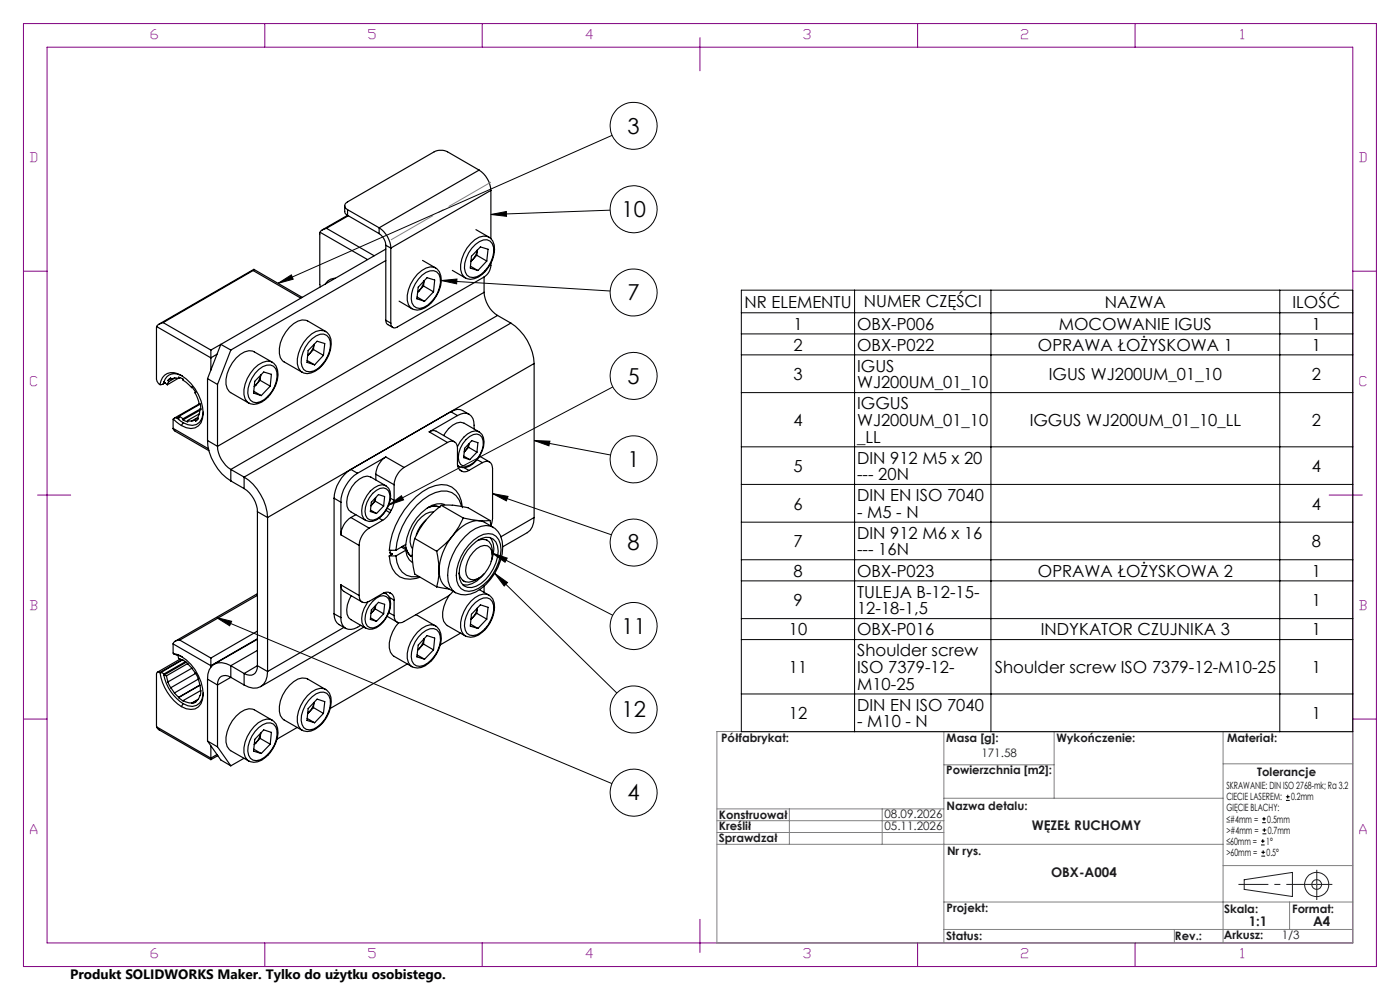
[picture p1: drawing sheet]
<svg xmlns="http://www.w3.org/2000/svg" width="297mm" height="210mm" viewBox="0 0 297 210" stroke-linecap="round" stroke-linejoin="round" font-family="sans-serif">
<g fill="none" stroke="#000" stroke-width=".25">
<path d="M101.6 36.1a5.6 5.6 0 0 1 2.5 4.3M101.6 36.1l-6.7-3.9a3.3 3.3 0 0 0-2.8 0l-18.4 10.6a.87 .87 0 0 0-.6 .8 .87 .87 0 0 0 .6 .9M101.6 36.1l-21.2 12.2M53.7 57.4l-19.1 11M53.7 57.4l10.1 5.8M53.8 57.1l-20.1 11.7M53.9 57.2l-.2 .2M53.9 57.1l10.2 6M67.9 49.3v11.5M67.9 49.3l10.1 5.8M69.3 48.4l-.4 .2a1.05 1.05 0 0 0-1 .7M69.3 48.4l10.1 5.8"/>
<path d="M71.1 59a2.35 2.35 0 0 0-2.1 1.2M73.1 43.6v1.3a.87 .87 0 0 0 .6 .8M73.7 45.7l-5.4 3.1M73.7 44.5l6.7 3.8M73.7 45.7l6.7 3.9M73.7 44.5v1.2M73.9 45.8l-4.6 2.6M80.4 49.6a3.2 3.2 0 0 1 1.4 2.4M80.4 48.3a5.4 5.4 0 0 1 2.5 4.3M80.4 48.3v1.3M81.8 52l1.1 .6M81.8 52v15.9"/>
<path d="M81.8 55.3l-32.8 19M81.8 52.8l-35 20.3M82.9 52.6v15.9M89.5 58.4a2.65 2.65 0 0 1 3.1-.7 3 3 0 0 1 .6 3.3 6 6 0 0 1-4.2 4.4 1.83 1.83 0 0 1-1.8-2 6.7 6.7 0 0 1 2.3-5zM89.6 55.2l2.8 1.6M92.4 56.9a2.6 2.6 0 0 1 1.2 2.6 7.1 7.1 0 0 1-4.3 6.1l-.8 .2-1-.3M92.5 56.9a2.66 2.66 0 0 0-3 .5 7.6 7.6 0 0 0-3.1 6.3l.2 .9 .8 .9-2.7-1.6M96 57.4l2.7 1.5M99.8 56.5l1.6 .9M100.2 55.2l-.3 .2M100.2 55.2l-.3 .3M100.9 51.8a2.51 2.51 0 0 1 3.1-.7 3 3 0 0 1 .6 3.4 5.9 5.9 0 0 1-4.2 4.4 1.78 1.78 0 0 1-1.9-2 6.9 6.9 0 0 1 2.4-5.1z"/>
<path d="M101 48.7l2.7 1.6M101.1 54.1l2.2 1.3M101.1 54.1l-.9 1.1M101.2 53a4.1 4.1 0 0 1-1 2.2M101.3 53l-.2 1.1M102.7 58.8l-18.4 10.5a.86 .86 0 0 1-1 .1 .86 .86 0 0 1-.4-.9M102.7 58.8v3.2M103.3 55.4l.2-2.5-1.6-.5-1.9 2-.2 2.5 1.6 .5M103.3 55.4l-1.9 2M103.8 50.4a2.52 2.52 0 0 1 1.1 2.6 6.9 6.9 0 0 1-4.3 6.1l-.8 .2-1-.4M103.8 50.3a2.72 2.72 0 0 0-3 .5 7.8 7.8 0 0 0-3.1 6.4l.3 .9 .7 .9M104.1 55.8a3.2 3.2 0 0 1-1.4 3"/>
<path d="M104.1 40.4l-21.2 12.2M104.1 40.4v10.2M33.2 69.3v11.2l.3 .7 .4 .4M33.2 69.3l11.5 6.6M34.6 68.4l-.4 .2a1.22 1.22 0 0 0-1 .7M34.6 68.4l10.1 5.9M38.7 79.8a2.48 2.48 0 0 0-3.9 1.2M44.7 74.3v1.6M44.7 75.9v2.6M46 75.1l-1.3 .8M46.8 73.1l2.2 1.2M46.8 73.1l-2.8 7.2"/>
<path d="M46.8 73.1l-2.1 1.2M49 74.3l-2.9 7.3M54.9 78.4a2.65 2.65 0 0 1 3.1-.7 3 3 0 0 1 .6 3.3 6 6 0 0 1-4.2 4.4 1.88 1.88 0 0 1-1.8-2 6.9 6.9 0 0 1 2.3-5zM57.7 76.8l-3.8-2.2a2.61 2.61 0 0 0-2.9 .6 7.8 7.8 0 0 0-3.1 6.3l.3 .9 .4 .7 4.2 2.4a2.7 2.7 0 0 1-1-2.9 7.7 7.7 0 0 1 3.9-5.7l.9-.3 1.2 .3M57.8 76.9a2.6 2.6 0 0 1 1.2 2.6 7 7 0 0 1-4.4 6.1l-.8 .2-1-.3M65.2 76.5l1.5 .9M65.5 75.2l-.2 .2M65.5 75.2l-.2 .3M66.2 71.9a2.51 2.51 0 0 1 3.1-.8 3 3 0 0 1 .6 3.4 5.9 5.9 0 0 1-4.2 4.4 1.78 1.78 0 0 1-1.8-2 6.9 6.9 0 0 1 2.3-5zM66.5 74.1l.1-1a4.1 4.1 0 0 1-1.1 2.1M66.5 74.1l2.1 1.3M66.5 74.1l-1 1.1"/>
<path d="M68.6 75.4l.3-2.5-1.6-.5-1.9 2-.3 2.5 1.6 .5M68.6 75.4l-1.9 2M69.1 70.3l-3.8-2.2a2.72 2.72 0 0 0-3 .5 7.2 7.2 0 0 0-2.8 7.3l.4 .6 4.2 2.4M69.1 70.4a2.52 2.52 0 0 1 1.2 2.6 6.9 6.9 0 0 1-4.3 6.1l-.8 .2-1.1-.4M69.1 70.3a2.72 2.72 0 0 0-3 .5 7.8 7.8 0 0 0-3 6.4l.2 .9 .8 .9M81.8 67.9l.3 .8 1.2 .8M81.8 67.9l1.1 .6M88.5 63l1.6 .9M88.6 62l.3-.3zM89.9 60.7l.1-1.1-.5 1.3-.6 .8M89.9 60.7l2.1 1.2M89.9 60.7l-1 1"/>
<path d="M92 61.9l.2-2.5-1.6-.5-1.9 2-.3 2.5 1.7 .5M92 61.9l-1.9 2M102.7 62a6.3 6.3 0 0 0 2.9 4.9M102.7 62l-56.6 32.7M105.6 66.9l-56.6 32.7M105.6 66.9l2.8 1.6M108.4 68.5a11 11 0 0 1 4.9 8.6M108.4 68.5l-56.6 32.7M113.3 77.1l-56.5 32.7M113.3 77.1v32.7M33.9 81.6a2.74 2.74 0 0 1 1.7-2.4 2.74 2.74 0 0 1 2.9 .4 9.7 9.7 0 0 1 4.5 9.1 2.51 2.51 0 0 1-3.5 2l-1-.4M34.7 81.3l-.4 .3h-.4"/>
<path d="M34.8 81l-.1 .3M34.8 81l.7 .6M35 81.2l-.3 .1M35 81.2l-.5 .3M35.6 80.7l.2 .3M35.8 81l-.3 .6M36.3 80.3l-.7 .4M36.7 90.9l.4 .6 7.2 4.1M36.7 90.9l7.5 4.3M36.8 88.9l1.7 1.4M36.8 88.9l-.1 2M37.1 80.2l.9 .1"/>
<path d="M37.1 80.2l-.7 .2a.48 .48 0 0 0-.7 .2l-.1 .1M37.1 80.2l-1.3 .8M37.6 88.7l-.4-.1-.4 .3M37.6 88.7l.3 .3M37.8 80.2l-2.3 1.4M37.9 89l.9 .7M38 80.3l-.1-.3 .9 .4v.3l.7 .4 1.1 1.1M38 88.4l-.4 .3M38.1 88.3l.7 .5M38.1 88.3l-.2 .7M38.2 80.1l-.2 .2M38.8 89.1l1 .4v-.3"/>
<path d="M38.8 88.8v.3M38.8 89.7l-.3 .6M39.8 89.2l.8 .1M40.6 82.2l.1-.1 .8 1.1-.2 .1 .5 .9 .5 1.5M40.8 82.2h-.2M41.3 89.1l-.7 .2M41.9 88.6l.2 .2-.3 .4-.3 .2-.2-.3M41.9 88.6l-1.3 .7M42 88.7l-.7 .4M42.3 85.7l-5.3 3M42.3 85.7h.2M42.3 87.8l-2.5 1.4"/>
<path d="M42.4 87.1l-3.6 2M42.4 86.8l-.1 .8-.4 1M42.4 86.8l-3.6 2M42.5 85.7l.1 1.2-.2-.1M42.5 85.7l-4.4 2.6M42.6 86.7l-.2 .1M43.1 87.4a2.48 2.48 0 0 1-3.2 2.7l-1.1-.4M44 93.4a11 11 0 0 0 5 8.6M44 80.3l2.1 1.3M44 93.4l2.1 1.3M44 80.3v13.1M46.1 94.7a6.2 6.2 0 0 0 2.9 4.9"/>
<path d="M46.1 81.6v13.1M49 99.6v2.4M49 99.6l2.8 1.6M53.8 83l1.6 .9M54 81.9l.3-.2zM55.2 80.7l.1-1.1-.5 1.3-.5 .8M55.2 80.7l2.1 1.2M55.2 80.7l-.9 1M57.3 81.9l.3-2.5-1.6-.5-2 2-.2 2.5 1.6 .5M57.3 81.9l-1.9 2M81.8 96.9a4.7 4.7 0 0 0-2.1 3.7M81.8 96.9l3.9 2.3"/>
<path d="M81.8 96.9l-6 3.5M85.7 99.2a4.8 4.8 0 0 0-2.1 3.6M91.1 91.6a1.44 1.44 0 0 1 1.4-.1l3.9 2.2M91.1 91.6l3.8 2.3M94.9 93.9a1.3 1.3 0 0 1 1.5-.2 1.3 1.3 0 0 1 .6 1.4v3.3a1.55 1.55 0 0 0 .8 1.5 1.55 1.55 0 0 0 1.7-.1M94.9 93.9l-9.2 5.3M97 88.2a2.15 2.15 0 0 1 2.6-.3 2.15 2.15 0 0 1 1 2.3v.8M97 88.2l-5.9 3.4M97.1 98.8l.3 .2M97.1 98.7l.3 .3M97.4 99h.1M97.6 99.7l.2 .2"/>
<path d="M98.4 96.8l1.3 .7M98.4 99.2l1.1 .6M98.7 95.7l-.2 .1M98.9 93.2a2.43 2.43 0 0 1 2.9-.9 2.69 2.69 0 0 1 .5 3.1 5.4 5.4 0 0 1-3.3 3.5 1.56 1.56 0 0 1-1.8-1.8 5.8 5.8 0 0 1 1.7-3.9zM99.4 94.9l.1-.8-.4 1-.4 .6M99.4 94.9l1.8 1M99.4 94.9l-.7 .8M99.6 87.9a3 3 0 0 0-4-.6l1.4 .9M101.2 95.9l.2-2-1.3-.4-1.5 1.6-.2 2 1.3 .4M101.2 95.9l-1.5 1.6M101.2 97.5l1.1 .6M101.6 91.6a2.49 2.49 0 0 1 1 3.1 5.9 5.9 0 0 1-3.8 4.5h-.7l-.6-.2"/>
<path d="M101.6 91.6l-3.1-1.8a2.09 2.09 0 0 0-2.5 .4l-.8 .7-1.1 1.5M101.6 91.6a2.09 2.09 0 0 0-2.4 .4 6.4 6.4 0 0 0-2.2 2.8M101.7 96.8l2.2 1.2M102.3 98.1a1.32 1.32 0 0 1 1.6-.1 1.32 1.32 0 0 1 .6 1.4v10.6l-.3 1.4M102.3 98.1l-2.8 1.7M49 102l2.8 1.6M51.8 101.2a11.1 11.1 0 0 1 5 8.6M51.8 103.6a6.2 6.2 0 0 1 2.8 4.9M51.8 101.2v2.4M54.6 108.5l2.2 1.3M54.6 108.5v32.7M56.8 109.8v32.6"/>
<path d="M70.9 105.7v24.5M70.9 105.7l1.4 .8M72.3 106.5v6.9M72.3 113.4l3.9 2.3M74.4 109.8a4.6 4.6 0 0 0-2.1 3.6M74.4 109.8l3.9 2.2M75.5 109.2l-1.1 .6M75.8 100.4a7.8 7.8 0 0 0-3.5 6.1M75.8 100.4l-1.4-.8a7.9 7.9 0 0 0-3.5 6.1M76.2 115.7v10.6M77.6 110.4h.1M78.3 112a4.6 4.6 0 0 0-2.1 3.7"/>
<path d="M78.6 108.2l1.3 .7M78.8 107.1l-.1 .2M79.1 104.7a2.46 2.46 0 0 1 2.9-1 2.62 2.62 0 0 1 .5 3.1 5.2 5.2 0 0 1-3.3 3.5 1.56 1.56 0 0 1-1.8-1.8 5.9 5.9 0 0 1 1.7-3.8zM79.6 106.3l1.8 1M79.6 106.3l-.8 .8M79.7 105.6l-.3 .6-.6 .9M79.7 105.5l-.1 .8M79.7 100.6v1.2M79.7 100.6l3.9 2.2M80.4 109.9l.8 .5M81.2 110.4l-2.9 1.6M81.4 107.3l.2-2-1.3-.4-1.5 1.6-.2 2 1.3 .4"/>
<path d="M81.4 107.3l-1.5 1.6M81.8 103a2.12 2.12 0 0 1 1.1 2.2 6 6 0 0 1-3.9 5.4h-.7l-.6-.2M81.8 103l-3.1-1.8a2.09 2.09 0 0 0-2.5 .4 6.3 6.3 0 0 0-2.6 5.8l.3 .8 .5 .4 3.2 1.8M81.8 103a2.09 2.09 0 0 0-2.4 .5 6.4 6.4 0 0 0-2.6 5.7l.4 .8 .4 .4M81.9 108.3l.8 .5M82.2 107.8l.8 .5M82.6 117.9a5.6 5.6 0 0 0 2.2 4.5 5.2 5.2 0 0 0 4.3 0M82.6 117.9h1.4M82.7 108.8a3.9 3.9 0 0 1-1.5 1.6M82.7 117.2l.6 .3M82.8 105.7l.8 .4M82.9 116.7a.52 .52 0 0 0 .1 .9l.3-.1"/>
<path d="M83 108.3l-.3 .5M83.3 117.5l-.7 .4M83.6 106.1l-.1 .8-.5 1.4M83.6 102.8v3.3M84 117.9a4.3 4.3 0 0 0 3.3 4.4h1.5M85.2 116.1l.9 .5M85.4 115.9l.7 .4M86 115.5a3.2 3.2 0 0 0 1.3 2.5l-.3-.2M86.1 116.7l.2 1.2 .5 .8 .7 .6M86.1 116.6v-.3a2.57 2.57 0 0 0 1.2 1.8M86.1 116.7l-2.1 1.2M86.1 116.6v.1"/>
<path d="M88 114.2a13.7 13.7 0 0 0 0 7.6l4.6 2.7M88 114.2l4.6 2.7M90.3 110.3a6.8 6.8 0 0 0-2 3.2M90.9 107.6l.8-.2h.9l.7 .2M92 108.6a4.6 4.6 0 0 0-4.1 3 4.8 4.8 0 0 0-.4 4.8M92.6 116.9l.5 2.6v1.5M93.3 107.6a2.89 2.89 0 0 0-2.6 .1M93.6 107.2a17.2 17.2 0 0 0-5.6 7M93.6 107.2h2.6l3.1 .5 4.7 2.7M93.6 107.2l4.7 2.7M94.3 107a4.1 4.1 0 0 0-3.8 .9 11 11 0 0 0-4.4 7.6l-2.1 1.2M96 113.7a12.5 12.5 0 0 0-2.9 7.3"/>
<path d="M96 113.7l-1.6 1.7-1.8 1.5M97.9 107.3a3.8 3.8 0 0 0-5.5-2.8 14.9 14.9 0 0 0-8.4 12.2M98.1 107.7a5 5 0 0 0-3.3-4.8 7.6 7.6 0 0 0-6.5 2.5 17.8 17.8 0 0 0-5.7 11.3h1.4M98.3 109.9l-1 1.9-1.3 1.9M98.3 109.9l3.3 .5M99.5 115.6a5.5 5.5 0 0 1 5-2.3 3.3 3.3 0 0 1 1.8 3.3 10.1 10.1 0 0 1-5.8 8.7 2.59 2.59 0 0 1-3.6-2.1 9.7 9.7 0 0 1 2.6-7.6zM100.1 115.7a4.3 4.3 0 0 1 3.8-1.7 2.67 2.67 0 0 1 1.8 2.9 9.1 9.1 0 0 1-4.7 7.4 2.35 2.35 0 0 1-3.5-1.5 8.3 8.3 0 0 1 2.6-7.1zM100.4 117.1a3.1 3.1 0 0 1 3-1.3 2.39 2.39 0 0 1 1 2.8 5.5 5.5 0 0 1-3.9 4.4 1.67 1.67 0 0 1-1.7-1.9 6.3 6.3 0 0 1 1.6-4zM101.4 114.6a2.09 2.09 0 0 1 2.2 .2 2.09 2.09 0 0 1 .8 2.1v.8M101.6 110.4a7.2 7.2 0 0 0-5.6 3.3M101.6 110.4l1.2 .4 1.8 1.1M103.1 114.5l.3 .1"/>
<path d="M104 114a4.9 4.9 0 0 1 .2 5.1M104 110.4h-2.4M104 110.4l.2 1.2M104.5 111.9a4.2 4.2 0 0 1 2.1 4.2 11.6 11.6 0 0 1-5.7 9.5 4.5 4.5 0 0 1-4.3 .1M104.6 111.8a3.7 3.7 0 0 0-3.7 .3 12.1 12.1 0 0 0-5.8 11.2l.3 1 .6 .9 .6 .5a4.7 4.7 0 0 1-3.3-3.1l-.2-1.6M113.3 109.8a3.6 3.6 0 0 1-1.4 3.2l-5.3 3M113.3 109.8l-7 4.1M36.7 136.6l8 4.6M36.7 136.6l.1 2M36.8 138.6l.6 .2a7 7 0 0 1 4 3.3 7.9 7.9 0 0 1 1.3 7.2 2.45 2.45 0 0 1-3.2 1l-1-.4M36.8 138.6l.9 .4M37.7 139l1 .4"/>
<path d="M37.7 139l.2 .7 .9 .4M38.1 135.8a1.29 1.29 0 0 0-1.4 .8M38.1 135.8l6.6 3.8M38.2 139.8l-4.8 2.8M38.6 140l-4.7 2.7M44.7 139.6v1.6M54.6 125.9l-17.5 10.1M54.6 135.6l-9.1 5.3M54.6 133.9l-9.9 5.7M54.6 135.5l-9.9 5.7M54.6 126.3l-16.5 9.5M54.6 138l-5.6 3.2"/>
<path d="M70.9 130.2a3 3 0 0 0 2.4 3.1M70.9 130.2l1.4 .8M72.3 124.1a1.44 1.44 0 0 0 .6 1.3l3.9 2.3M72.3 131a2.15 2.15 0 0 0 1 2.3 2.15 2.15 0 0 0 2.5-.2l.8-.5M72.3 124.1v6.9M72.3 124.1l3.9 2.2M73 133.1l-16.2 9.3M74.5 126.4a5 5 0 0 0-.6 4.6l3.7 2.3M76.2 126.3a1.29 1.29 0 0 0 .6 1.4 1.29 1.29 0 0 0 1.5-.1l2.9-1.7a1.55 1.55 0 0 1 1.6-.1 1.55 1.55 0 0 1 .8 1.5M77.2 133l-21.9 12.7M77.6 133.3h.1M78 127.7a6.5 6.5 0 0 0-1.2 4.4l.4 .7 .4 .5"/>
<path d="M78.6 131l1.3 .8M78.8 130l-.1 .1M79.1 127.6a2.43 2.43 0 0 1 2.9-1 2.62 2.62 0 0 1 .5 3.1 5.2 5.2 0 0 1-3.3 3.5 1.56 1.56 0 0 1-1.8-1.8 5.8 5.8 0 0 1 1.7-3.8zM79.6 129.2l1.8 1M79.6 129.2l-.8 .8M79.7 128.4l-.3 .7-.6 .9M79.7 128.4l-.1 .8M81.4 130.2l.2-2-1.3-.4-1.5 1.6-.2 2 1.3 .4M81.4 130.2l-1.5 1.6M81.5 125.8l.3 .1M81.5 125.7l.3 .2M81.8 125.9a1.99 1.99 0 0 1 1.1 2.1 6 6 0 0 1-3.9 5.4l-.7 .1-.6-.2"/>
<path d="M82.1 130.7l2.1 1.3M82.5 130l1.1 .6M82.5 126.7l1.1 .6M82.6 125.7l.2 .1M83.6 127.3v3.3M84.6 132.1a6.7 6.7 0 0 0-1.8 6.3l.8 .8 3.8 2.3a2.79 2.79 0 0 1-1-2.9 7.8 7.8 0 0 1 4-5.8 2.17 2.17 0 0 1 3.1 1.6 7 7 0 0 1-4.2 7.2l-.8 .1-1-.3M88.2 130.4l4.2 2.4M88.5 138.9l1.6 .9M88.9 137.6l-.3 .3M89.5 134.3a2.6 2.6 0 0 1 3.1-.7 3.1 3.1 0 0 1 .6 3.3 5.9 5.9 0 0 1-4.2 4.4 1.78 1.78 0 0 1-1.8-2 6.7 6.7 0 0 1 2.3-5zM89.9 136.6l.1-1.1-.5 1.3-.6 .8M89.9 136.6l2.1 1.3"/>
<path d="M89.9 136.6l-1 1M92 137.9l.2-2.5-1.6-.6-1.9 2-.3 2.5 1.7 .5M92 137.9l-1.9 1.9M92.6 124.5l2.7 .4M93.1 121l-.2 2.3-.3 1.2M95.4 126.3a6.6 6.6 0 0 0-1.3 5.5l.8 .9 3.8 2.2M96.1 125.4l-1.2 1.1-9.2 5.3a1.3 1.3 0 0 1-1.5 .2 1.3 1.3 0 0 1-.6-1.4M97.4 121.5a2.1 2.1 0 0 0 1.3 1.9 2.1 2.1 0 0 0 2.2-.4l.7-.4M97.7 134.3l-4.3 2.5M98.1 123.1l.3 .2M99.8 132.4l1.6 .9M100.2 131.1l-.3 .3"/>
<path d="M100.9 127.8a2.6 2.6 0 0 1 3.1-.7 3 3 0 0 1 .6 3.3 5.9 5.9 0 0 1-4.2 4.4 1.78 1.78 0 0 1-1.9-2 6.9 6.9 0 0 1 2.4-5zM101.1 130.1l2.2 1.2M101.1 130.1l-.9 1M101.2 129a3.8 3.8 0 0 1-1 2.1M101.3 129l-.2 1.1M101.7 125.1l2.1 1.2a2.66 2.66 0 0 0-3 .5 7.8 7.8 0 0 0-3.1 6.3 2.3 2.3 0 0 0 3.8 1.6 7.2 7.2 0 0 0 3.3-6.8l-.3-.9-.7-.7M102.7 121.8a4.8 4.8 0 0 1-4.5 2.3M102.7 124.3v1.4M103.3 131.3l.2-2.5-1.6-.5-1.9 2-.2 2.5 1.6 .5M103.3 131.3l-1.9 2M33.2 154.2l.6 .6 10.9 6.3M33.2 154.2l11.5 6.6"/>
<path d="M33.9 142.7a.42 .42 0 0 0-.5-.1 .42 .42 0 0 0-.2 .4v11.2M33.9 142.7h.1M33.9 142.7a10.6 10.6 0 0 0 4.6 7.2M33.9 142.7h.2M34.1 142.7l.4 .1 .2 .2M34.7 143v.2M34.7 143.2a9.5 9.5 0 0 0 4.1 6.1M34.7 143.2l.6 .2M35.3 143.4l.4 1.2M35.7 144.6l.6 1.3M36.3 145.9l.7 1.1M37 147l.9 .9"/>
<path d="M37.9 148l.9 .6M37.9 147.9v.1M38.7 140l-4.6 2.7M38.8 148.6l1.2 .5h.7M38.8 140.1l1 .6M38.8 149.3l-.3 .6M38.9 140.1h-.1M39.3 140.4l-4.6 2.6M39.5 140.5l-4.8 2.7M39.8 140.7l.9 1M39.8 140.7l-4.5 2.7M40.7 141.7l.8 1.1"/>
<path d="M40.7 149.1v.1M40.7 141.7l-5 2.9M41.5 142.8l.6 1.3M41.5 142.8l-5.2 3.1M41.9 148.5l-1.2 .7M42.1 144.1l.4 1.5v.9M42.1 148.3l-1.4 .8M42.1 144.1l-5.1 2.9M42.4 147.5a1.94 1.94 0 0 1-.9 1.4l-.1 .1-.7 .2M42.4 145.4l-4.5 2.6M42.4 145.3l-4.5 2.6M42.5 147.5h-.1"/>
<path d="M42.5 146.5l.1 .6-.2 .4M42.5 146.5l-3.7 2.1M43.1 147a2.6 2.6 0 0 1-1.4 2.6 2.6 2.6 0 0 1-2.9-.3M44 144.1v13.1M44 144.1l2.1 1.2M44 157.2l2.1 1.2M44 157.2l2.8 4 2.2 1.2M44.7 141.2v.3M44.7 158.2v2.6M46.1 145.3v13.1M46.1 158.4l2.9 4M49 141.2a3.3 3.3 0 0 0-4.2 .2l-.4 .7-.3 .9-.1 1.1"/>
<path d="M49 143.7a1.71 1.71 0 0 0-2-.2 1.71 1.71 0 0 0-.9 1.8M49 141.2v2.5M49 143.7l2.8 1.6M49 141.2l2.8 1.7M49 143.7l-2.9 1.6M51.8 142.9v2.4M53.8 158.9l1.6 .9M54.3 157.6l-.4 .3M54.6 141.2a1.73 1.73 0 0 1-.8 1.8 1.73 1.73 0 0 1-2-.1M54.6 141.2l2.2 1.2M54.6 141.2l-2.8 1.7M54.9 154.3a2.6 2.6 0 0 1 3.1-.7 3.1 3.1 0 0 1 .6 3.3 5.9 5.9 0 0 1-4.2 4.5 1.83 1.83 0 0 1-1.8-2.1 6.9 6.9 0 0 1 2.3-5z"/>
<path d="M55.2 156.6l.1-1.1-.5 1.3-.5 .8M55.2 156.6l2.1 1.3M55.2 156.6l-.9 1M56.8 142.4a3.3 3.3 0 0 1-2.3 3.5l-.8 .1-1.9-.7M57.3 157.9l.3-2.5-1.6-.6-2 2-.2 2.5 1.6 .5M57.3 157.9l-1.9 1.9M57.7 152.8l-3.8-2.2a2.73 2.73 0 0 0-2.9 .5 7.7 7.7 0 0 0-3.1 6.3l.3 1 .7 .8 3.9 2.3a2.79 2.79 0 0 1-1-2.9 7.8 7.8 0 0 1 3.9-5.8 2.17 2.17 0 0 1 3.2 1.6 6.9 6.9 0 0 1-4.3 7.2l-.8 .1-1-.3M63.1 154.3l-4.4 2.5M65.2 152.4l1.5 .9M65.2 147.6a3.4 3.4 0 0 1 3.9-1.3 2.52 2.52 0 0 1 1.2 2.6 6.9 6.9 0 0 1-4.3 6.2 2.17 2.17 0 0 1-2.9-2 7.5 7.5 0 0 1 2.1-5.5zM65.5 151.1l-.2 .3M66.2 147.8a2.6 2.6 0 0 1 3.1-.7 3 3 0 0 1 .6 3.3 5.9 5.9 0 0 1-4.2 4.4 1.78 1.78 0 0 1-1.8-2 6.9 6.9 0 0 1 2.3-5z"/>
<path d="M66.5 150.1l.1-1.1a3.8 3.8 0 0 1-1.1 2.1M66.5 150.1l2.1 1.2M66.5 150.1l-1 1M68.6 151.3l.3-2.5-1.6-.5-1.9 2-.3 2.5 1.6 .5M68.6 151.3l-1.9 2M69.1 146.3l-3.8-2.3a2.72 2.72 0 0 0-3 .6 7.1 7.1 0 0 0-2.8 7.2l.8 .9 3.8 2.2M86.4 140.9l-16.3 9.4M44.7 160.8v.3M46 160l-1.3 .8M46.2 160.3l-1.5 .8M51.8 160.9l-2.8 1.5"/>
</g>
<g fill="none" stroke="#191924" stroke-width=".21">
<path d="M263.9 186.6l10.3-1.5v5.1l-10.3-1.5z"/>
<circle cx="279.3" cy="187.6" r="1.03"/>
<circle cx="279.3" cy="187.6" r="2.57"/>
</g>
<g fill="none" stroke="#000" stroke-width=".21">
<path d="M129.9 28.7l-70.9 31.4M93.6 59.5l3.3-.3v1zM93.6 59.5l35.8 2.2M104.1 45.5l3.3-.6 .1 1zM129.4 44.6l-25.3 .9M59 60.1l2.8-1.8 .4 .9zM157.3 61.6h129.7v93.6h-129.7zM157.3 66.3h129.7M157.3 70.8h129.7M157.3 75.3h129.7M181.3 61.6v93.6M210.2 61.6v93.6"/>
<path d="M271.5 61.6v93.6M113.3 93.4l3.4 .2-.2 1zM113.3 93.4l16.2 3.1M130 82.1l-47.5 25M157.3 83.3h129.7M157.3 94.8h129.7M82.5 107.1l2.7-1.9 .4 .8zM104.4 117.3l3.2 1.1-.5 .9zM104.4 117.3l25.6 13.2M104.5 104.7l3.3 .6-.4 .9zM104.5 104.7l25.2 8.7M157.3 102.8h129.7"/>
<path d="M157.3 110.8h129.7M157.3 118.7h129.7M45.9 131l3.2 .8-.4 .9zM45.9 131l83.9 35.2M105 121.6l2.7 2-.7 .7zM105 121.6l25.8 25.4M157.3 123.2h129.7M157.3 131.2h129.7M157.3 135.7h129.7M157.3 147.2h129.7M267.5 179.2h.8M267.5 178.4h.8"/>
<path d="M267.8 174.5h.7M267.8 173.7h.7M267.8 176.9h.8M267.8 176.1h.8M267.9 178v.8M268.1 173.3v.8M268.2 175.7v.8M272.8 169.8h.8M272.8 169h.8M273.2 168.6v.8M267.6 181.6h.8M267.6 180.8h.8"/>
<path d="M268 180.4v.8"/>
<circle cx="134.4" cy="26.7" r="5"/>
<circle cx="134.4" cy="44.4" r="5"/>
<circle cx="134.4" cy="62.1" r="5"/>
<circle cx="134.4" cy="79.8" r="5"/>
<circle cx="134.4" cy="97.4" r="5"/>
<circle cx="134.4" cy="115.1" r="5"/>
<circle cx="134.4" cy="132.8" r="5"/>
<circle cx="134.4" cy="150.5" r="5"/>
<circle cx="134.4" cy="168.1" r="5"/>
</g>
<path d="M279.3 187.6h-16.7" fill="none" stroke="#191924" stroke-width=".21" stroke-dasharray="6.3 1.3 1.3 1.3" stroke-dashoffset="-.1" stroke-linecap="butt"/>
<path d="M279.3 187.6h3.3M279.3 187.6v3.3M279.3 187.6v-3.1" fill="none" stroke="#191924" stroke-width=".21" stroke-dasharray="6.3 1.3 1.3 1.3" stroke-linecap="butt"/>
<path d="M82.9 50.9l21.2-12.3" fill="none" stroke="#808080" stroke-width=".21" stroke-dasharray="15.2 1.3 1.3 1.3" stroke-dashoffset="4.9" stroke-linecap="butt"/>
<g fill="none" stroke="#800080" stroke-width=".21">
<path d="M5 5h287v200h-287zM10 10h277v190h-277zM56.2 5v5M102.3 5v5M148.5 8v7M194.7 5v5M240.8 5v5M5 57.5h5M287 57.5h5M8 105h7M282 105h7M5 152.5h5"/>
<path d="M287 152.5h5M148.5 195v7M56.2 200v5M102.3 200v5M194.7 200v5M240.8 200v5"/>
</g>
<g fill="none" stroke="#808080" stroke-width=".21">
<path d="M152.1 155.2h134.9v44.8h-134.9zM200.2 155.2v44.8M223.6 155.2v14.1M259.5 155.2v44.8M152.1 176.6h48.1M152.1 174.1h48.1M152.1 171.6h48.1M152.1 179.1h107.4M167.5 171.6v7.5M187.1 171.6v7.5M200.2 169.3h59.3M200.2 162.2h23.4"/>
<path d="M259.5 162h27.5M200.2 197.2h86.8M200.2 191.3h86.8M249.1 197.2v2.8M259.5 183.6h27.5M273.6 191.3v5.9"/>
</g>
<path d="M93.6 59.5l3.3-.3v1zM104.1 45.5l3.3-.6 .1 1zM59 60.1l2.8-1.8 .4 .9zM113.3 93.4l3.4 .2-.2 1zM82.5 107.1l2.7-1.9 .4 .8zM104.4 117.3l3.2 1.1-.5 .9zM104.5 104.7l3.3 .6-.4 .9zM45.9 131l3.2 .8-.4 .9zM105 121.6l2.7 2-.7 .7z" fill="#000"/>
<g font-size="4.7">
<text x="133.1" y="28.3">3</text>
<text x="131.9" y="46">10</text>
<text x="133.1" y="63.7">7</text>
<text x="133.1" y="81.4">5</text>
<text x="133.1" y="99.1">1</text>
<text x="133.1" y="116.7">8</text>
<text x="131.9" y="134.4">11</text>
<text x="131.9" y="152.1">12</text>
<text x="133.1" y="169.8">4</text>
</g>
<g font-size="3.5">
<text x="158" y="65.2">NR ELEMENTU</text>
<text x="183.3" y="65.2">NUMER CZĘŚCI</text>
<text x="234.4" y="65.3">NAZWA</text>
<text x="274.2" y="65.3">ILOŚĆ</text>
<text x="168.3" y="69.9">1</text>
<text x="181.8" y="69.9">OBX-P006</text>
<text x="224.6" y="69.9">MOCOWANIE IGUS</text>
<text x="278.3" y="69.9">1</text>
<text x="168.3" y="74.4">2</text>
<text x="181.8" y="74.4">OBX-P022</text>
<text x="220.2" y="74.4">OPRAWA ŁOŻYSKOWA 1</text>
<text x="278.3" y="74.4">1</text>
<text x="168.3" y="80.6">3</text>
<text x="181.8" y="78.8">IGUS</text>
<text x="181.8" y="82.4">WJ200UM_01_10</text>
<text x="222.5" y="80.6">IGUS WJ200UM_01_10</text>
<text x="278.3" y="80.6">2</text>
<text x="181.8" y="86.8">IGGUS</text>
<text x="168.3" y="90.3">4</text>
<text x="181.8" y="90.3">WJ200UM_01_10</text>
<text x="181.8" y="93.9">_LL</text>
<text x="218.4" y="90.3">IGGUS WJ200UM_01_10_LL</text>
<text x="278.3" y="90.3">2</text>
<text x="168.3" y="100.1">5</text>
<text x="181.8" y="98.3">DIN 912 M5 x 20</text>
<text x="181.8" y="101.9">--- 20N</text>
<text x="278.3" y="100.1">4</text>
<text x="181.8" y="106.3">DIN EN ISO 7040</text>
<text x="168.3" y="108.1">6</text>
<text x="181.8" y="109.8">- M5 - N</text>
<text x="278.3" y="108.1">4</text>
<text x="168.3" y="116.1">7</text>
<text x="181.8" y="114.3">DIN 912 M6 x 16</text>
<text x="181.8" y="117.8">--- 16N</text>
<text x="278.3" y="116.1">8</text>
<text x="168.3" y="122.3">8</text>
<text x="181.8" y="122.3">OBX-P023</text>
<text x="220.2" y="122.3">OPRAWA ŁOŻYSKOWA 2</text>
<text x="278.3" y="122.3">1</text>
<text x="168.3" y="128.5">9</text>
<text x="181.8" y="126.8">TULEJA B-12-15-</text>
<text x="181.8" y="130.3">12-18-1,5</text>
<text x="278.3" y="128.5">1</text>
<text x="167.3" y="134.8">10</text>
<text x="181.8" y="134.8">OBX-P016</text>
<text x="220.8" y="134.8">INDYKATOR CZUJNIKA 3</text>
<text x="278.3" y="134.8">1</text>
<text x="167.3" y="142.8">11</text>
<text x="181.8" y="139.2">Shoulder screw</text>
<text x="181.8" y="142.8">ISO 7379-12-</text>
<text x="211.1" y="142.8">Shoulder screw ISO 7379-12-M10-25</text>
<text x="278.3" y="142.8">1</text>
<text x="181.8" y="146.3">M10-25</text>
<text x="167.3" y="152.5">12</text>
<text x="181.8" y="150.8">DIN EN ISO 7040</text>
<text x="181.8" y="154.3">- M10 - N</text>
<text x="278.3" y="152.5">1</text>
</g>
<text font-size="2.9" x="14.9" y="207.6">Produkt SOLIDWORKS Maker. Tylko do użytku osobistego.</text>
<g font-size="2.8" fill="#800080">
<text x="32" y="8.2">6</text>
<text x="78.2" y="8.2">5</text>
<text x="124.4" y="8.2">4</text>
<text x="170.5" y="8.2">3</text>
<text x="216.7" y="8.2">2</text>
<text x="263.2" y="8.2">1</text>
<text x="6.5" y="34.4">D</text>
<text x="288.5" y="34.4">D</text>
<text x="6.5" y="81.9">C</text>
<text x="288.5" y="81.9">C</text>
<text x="6.5" y="129.4">B</text>
<text x="288.5" y="129.4">B</text>
<text x="6.5" y="176.9">A</text>
<text x="288.5" y="176.9">A</text>
<text x="32" y="203.2">6</text>
<text x="78.2" y="203.2">5</text>
<text x="124.4" y="203.2">4</text>
<text x="170.5" y="203.2">3</text>
<text x="216.7" y="203.2">2</text>
<text x="263.2" y="203.2">1</text>
</g>
<g font-size="2.8" fill="#191924">
<text x="218.9" y="176">WĘZEŁ RUCHOMY</text>
<text x="223" y="186">OBX-A004</text>
<text x="264.9" y="196.5">1:1</text>
<text x="278.6" y="196.5">A4</text>
</g>
<g font-size="2.5" fill="#191924">
<text x="153" y="157.5">Półfabrykat:</text>
<text x="200.7" y="157.5">Masa [g]:</text>
<text x="208.2" y="160.6">171.58</text>
<text x="224.1" y="157.5">Wykończenie:</text>
<text x="260.3" y="157.5">Materiał:</text>
<text x="200.7" y="164.3">Powierzchnia [m2]:</text>
<text x="266.7" y="164.5">Tolerancje</text>
<text x="152.5" y="173.6">Konstruował</text>
<text x="187.6" y="173.5">08.09.2026</text>
<text x="200.8" y="171.9">Nazwa detalu:</text>
<text x="152.5" y="176">Kreślił</text>
<text x="152.5" y="178.5">Sprawdzał</text>
<text x="187.6" y="176">05.11.2026</text>
<text x="200.9" y="181.3">Nr rys.</text>
<text x="200.8" y="193.5">Projekt:</text>
<text x="259.7" y="193.6">Skala:</text>
<text x="274.1" y="193.6">Format:</text>
<text x="200.7" y="199.3">Status:</text>
<text x="249.3" y="199.3">Rev.:</text>
<text x="259.6" y="199.2">Arkusz:</text>
<text x="271.9" y="199.2">1/3</text>
</g>
<g font-size="2.1">
<text x="260.2" y="167.4">SKRAWANIE: DIN ISO 2768-mk; Ra 3.2</text>
<text x="260.2" y="172.1">GIĘCIE BLACHY:</text>
<text x="260.2" y="169.8">CIECIE LASEREM:</text>
<text x="273.9" y="169.8">0.2mm</text>
<text x="260.2" y="174.5">≤#4mm =</text>
<text x="260.2" y="176.9">&gt;#4mm =</text>
<text x="260.2" y="179.2">≤60mm =</text>
<text x="268.6" y="179.2">1°</text>
<text x="268.9" y="174.5">0.5mm</text>
<text x="268.9" y="176.9">0.7mm</text>
<text x="260.2" y="181.6">&gt;60mm =</text>
<text x="268.7" y="181.6">0.5°</text>
</g>
</svg>
